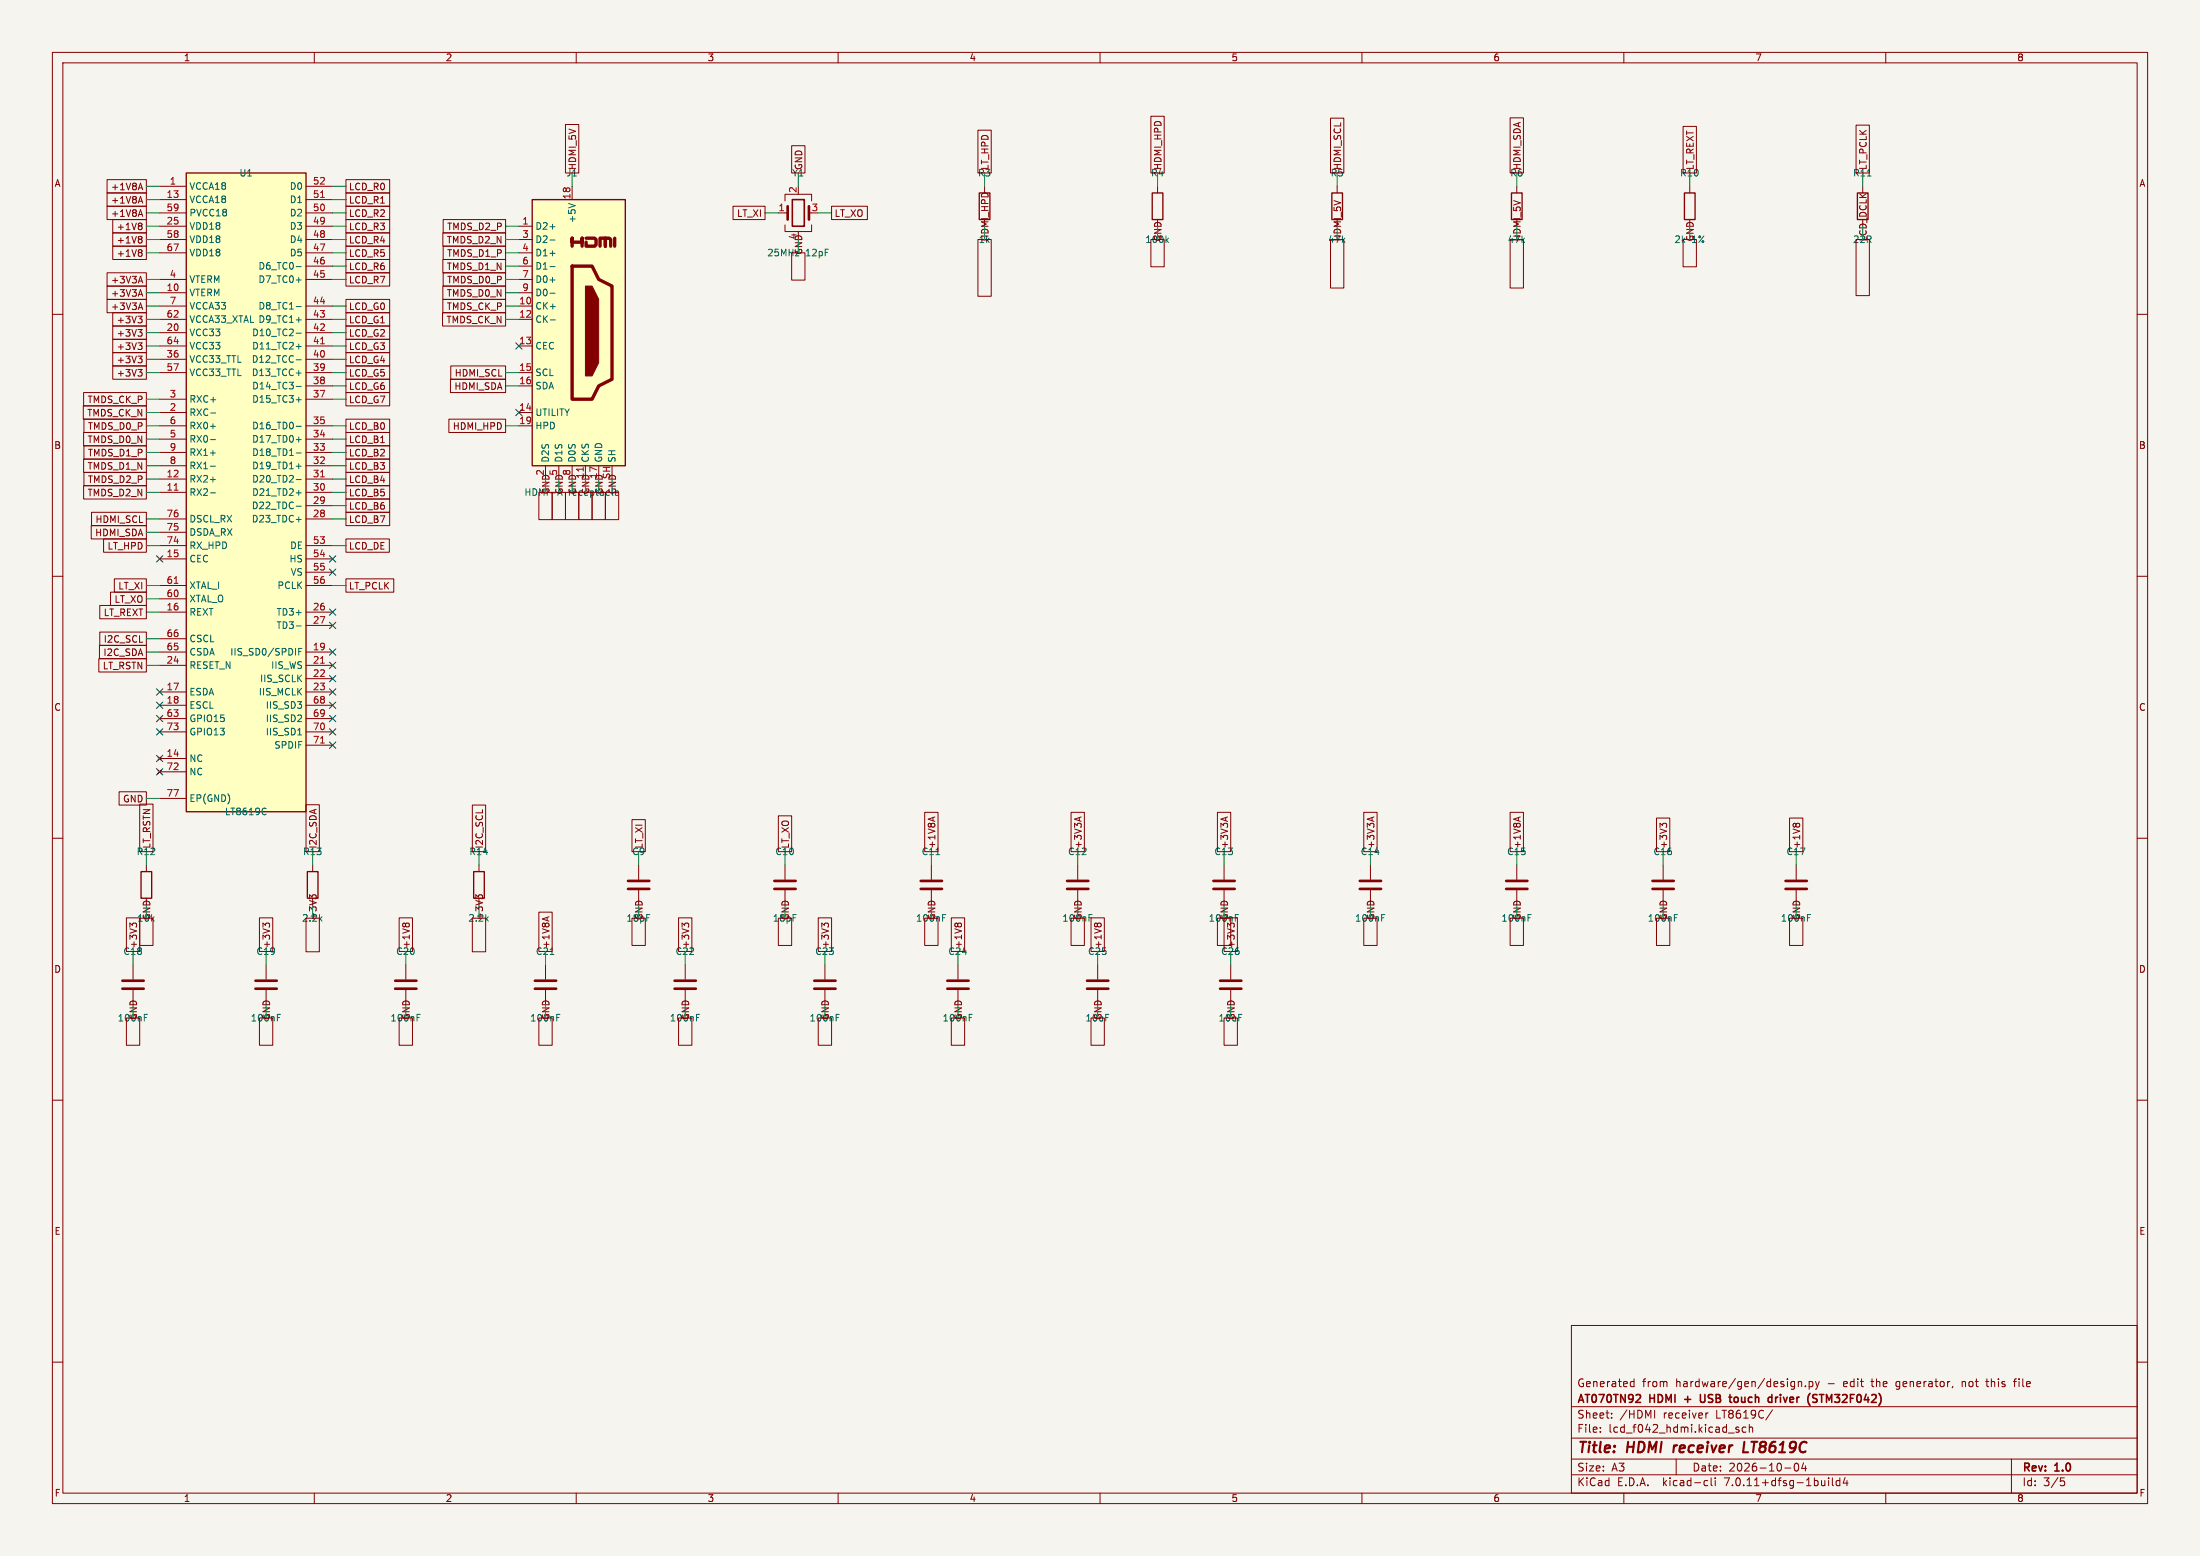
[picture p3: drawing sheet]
<svg xmlns="http://www.w3.org/2000/svg" width="420mm" height="297mm" viewBox="0 0 420 297" stroke-linecap="round" stroke-linejoin="round" font-family="sans-serif">
<path d="M0 0h420v297h-420z" fill="#f5f4ef" stroke="#f5f4ef" stroke-width=".19"/>
<g fill="none" stroke="#840000" stroke-width=".19">
<path d="M10 10h400v277h-400zM12 12h396v273h-396zM60 10v2M110 10v2M160 10v2M210 10v2M260 10v2M310 10v2M360 10v2M20.4 34.3h7.5v2.5h-7.5zM20.4 39.4h7.5v2.5h-7.5zM20.4 36.8h7.5v2.6h-7.5z"/>
<path d="M26.5 35.9h.6M26.5 38.4h.6M26.8 35l.4 1.2M26.8 37.5l.4 1.3M30.5 35.6h5.1M30.5 38.1h5.1M58.4 35.6h5.1M58.4 38.1h5.1M66 34.3h8.4v2.5h-8.4zM66 36.8h8.4v2.6h-8.4zM66 39.4h8.4v2.5h-8.4zM107.9 23.8h2.6v9.2h-2.6z"/>
<path d="M109.2 35.6v2.5M139.9 39.4h6.1v2.5h-6.1zM149.9 38.4v-1.3h5v1.3M151.1 27.8h2.6v5.2h-2.6zM158.7 39.4h6.9v2.5h-6.9zM186.7 24.9h2.5v8.1h-2.5zM188 35.6v1.2M219.7 22.2h2.6v10.8h-2.6zM221 35.6v1.2M254 22.6h2.5v10.4h-2.5zM255.3 35.6v1.2M288.3 22.5h2.5v10.5h-2.5z"/>
<path d="M289.6 35.6v1.2M321.3 24.1h2.5v8.9h-2.5zM322.6 35.6v1.2M354.3 23.9h2.6v9.1h-2.6zM355.6 35.6v1.2M10 60h2M20.4 57.1h7.5v2.6h-7.5zM20.4 52.1h7.5v2.5h-7.5zM20.4 54.6h7.5v2.6h-7.5zM21.5 59.7h6.4v2.5h-6.4zM21.5 41.9h6.4v2.6h-6.4zM21.5 44.4h6.4v2.6h-6.4z"/>
<path d="M21.5 47h6.4v2.5h-6.4zM26.5 58.7h.6M26.5 53.6h.6M26.5 40.9h.6M26.5 56.2h.6M26.8 57.8l.4 1.3M26.8 52.7l.4 1.3M26.8 40l.4 1.3M26.8 55.3l.4 1.3M26.9 42.6l.2 .2-.2 .3 .2 .3v.2l-.2 .3M26.9 45.1l.2 .3-.2 .3 .2 .2v.2l-.2 .3M26.9 47.7l.2 .2-.2 .3 .2 .2v.3l-.2 .2"/>
<path d="M30.5 40.6h5.1M30.5 43.2h5.1M30.5 58.4h5.1M30.5 45.7h5.1M30.5 48.3h5.1M30.5 53.3h5.1M30.5 55.9h5.1M58.4 40.6h5.1M58.4 43.2h5.1M58.4 58.4h5.1M58.4 45.7h5.1M58.4 48.3h5.1"/>
<path d="M58.4 50.8h5.1M58.4 53.3h5.1M66 49.5h8.4v2.6h-8.4zM66 52.1h8.4v2.5h-8.4zM66 57.1h8.4v2.6h-8.4zM66 59.7h8.4v2.5h-8.4zM66 47h8.4v2.5h-8.4zM66 41.9h8.4v2.6h-8.4zM66 44.4h8.4v2.6h-8.4zM84.5 59.7h12v2.5h-12zM84.5 44.4h12v2.6h-12zM84.5 49.5h12v2.6h-12z"/>
<path d="M84.5 54.6h12v2.6h-12zM84.5 57.1h12v2.6h-12zM84.6 41.9h11.9v2.6h-11.9zM84.6 52.1h11.9v2.5h-11.9zM84.6 47h11.9v2.5h-11.9zM99.1 43.2h2.5M99.1 58.4h2.5M99.1 45.7h2.5M99.1 48.3h2.5M99.1 50.8h2.5M99.1 53.3h2.5M99.1 55.9h2.5"/>
<path d="M148.6 40.6h1.8M149.9 42.9v1.3h5v-1.3M151.1 48.3h2.6v5.2h-2.6zM152.4 44.2v.3M186.7 45.7h2.5v10.8h-2.5zM219.7 45.7h2.6v5.2h-2.6zM254 45.7h2.5v9.3h-2.5zM288.3 45.7h2.5v9.3h-2.5zM321.3 45.7h2.5v5.2h-2.5zM354.3 45.7h2.6v10.7h-2.6zM408 60h2M15.9 77.5h12v2.5h-12z"/>
<path d="M16 74.9h11.9v2.6h-11.9zM21.5 62.2h6.4v2.6h-6.4zM21.5 64.8h6.4v2.5h-6.4zM21.5 67.3h6.4v2.6h-6.4zM21.5 69.8h6.4v2.6h-6.4zM26.3 60.4h.8l-.4 .4M26.3 62.9h.8l-.4 .5M26.3 65.4h.8l-.4 .5M26.3 68h.8l-.4 .5M26.3 70.5h.8l-.4 .5M26.9 60.8l.2 .3v.3l-.2 .2M26.9 63.4l.2 .2v.3l-.2 .3"/>
<path d="M26.9 65.9l.2 .3v.3l-.2 .2M26.9 68.5l.2 .2v.3l-.2 .3M26.9 71l.2 .2v.3l-.2 .3M30.5 61h5.1M30.5 66h5.1M30.5 78.7h5.1M30.5 71.1h5.1M30.5 63.5h5.1M30.5 76.2h5.1M30.5 68.6h5.1M58.4 61h5.1M58.4 66h5.1"/>
<path d="M58.4 71.1h5.1M58.4 73.7h5.1M58.4 63.5h5.1M58.4 76.2h5.1M58.4 68.6h5.1M66 62.2h8.4v2.6h-8.4zM66 64.8h8.4v2.5h-8.4zM66 67.3h8.4v2.6h-8.4zM66 69.8h8.4v2.6h-8.4zM66 72.4h8.4v2.5h-8.4zM66 74.9h8.4v2.6h-8.4zM86 72.4h10.5v2.5h-10.5z"/>
<path d="M86.1 69.8h10.4v2.6h-10.4zM99.1 61h2.5M99.1 66h2.5M99.1 78.7h2.5M99.1 71.1h2.5M99.1 73.7h2.5M16 92.7h11.9v2.6h-11.9zM16 87.6h11.9v2.6h-11.9zM16 82.5h11.9v2.6h-11.9zM16 85.1h11.9v2.5h-11.9zM16 90.2h11.9v2.5h-11.9zM16 80h11.9v2.6h-11.9z"/>
<path d="M17.5 97.8h10.4v2.5h-10.4zM30.5 81.3h5.1M30.5 94h5.1M30.5 91.4h5.1M30.5 99.1h5.1M30.5 88.9h5.1M30.5 86.4h5.1M30.5 83.8h5.1M58.4 81.3h5.1M58.4 94h5.1M58.4 91.4h5.1M58.4 99.1h5.1"/>
<path d="M58.4 96.5h5.1M58.4 88.9h5.1M58.4 86.4h5.1M58.4 83.8h5.1M66 80h8.4v2.6h-8.4zM66 82.5h8.4v2.6h-8.4zM66 97.8h8.4v2.5h-8.4zM66 85.1h8.4v2.5h-8.4zM66 95.2h8.4v2.6h-8.4zM66 92.7h8.4v2.6h-8.4zM66 87.6h8.4v2.6h-8.4zM66 90.2h8.4v2.5h-8.4z"/>
<path d="M85.7 80h10.8v2.6h-10.8zM99.1 81.3h2.5M102.9 94h2.5v5.2h-2.5zM104.1 88.9v2.5M105.4 94h2.6v5.2h-2.6zM106.7 88.9v2.5M107.9 94h2.6v5.2h-2.6zM109.2 88.9v2.5M110.5 94h2.5v5.2h-2.5zM111.8 88.9v2.5M113 94h2.6v5.2h-2.6zM114.3 88.9v2.5"/>
<path d="M115.6 94h2.5v5.2h-2.5zM10 110h2M17.4 100.3h10.5v2.6h-10.5zM19 115.6h8.9v2.5h-8.9zM19.8 102.9h8.1v2.5h-8.1zM21.1 113h6.8v2.6h-6.8zM21.8 110.5h6.1v2.5h-6.1zM30.5 106.7h5.1M30.5 116.8h5.1M30.5 104.1h5.1M30.5 111.8h5.1M30.5 114.3h5.1"/>
<path d="M30.5 101.6h5.1M58.4 106.7h5.1M58.4 116.8h5.1M58.4 119.4h5.1M58.4 104.1h5.1M58.4 109.2h5.1M58.4 111.8h5.1M66 110.5h9.2v2.5h-9.2zM66 102.9h8.3v2.5h-8.3zM408 110h2M18.9 125.7h9v2.6h-9zM19 123.2h8.9v2.5h-8.9z"/>
<path d="M19 120.6h8.9v2.6h-8.9zM30.5 132.1h5.1M30.5 134.6h5.1M30.5 124.5h5.1M30.5 127h5.1M30.5 137.2h5.1M30.5 121.9h5.1M30.5 139.7h5.1M58.4 132.1h5.1M58.4 134.6h5.1M58.4 124.5h5.1M58.4 127h5.1"/>
<path d="M58.4 129.5h5.1M58.4 137.2h5.1M58.4 139.7h5.1M10 160h2M22.7 151.1h5.2v2.6h-5.2zM26.7 153.5h2.5v9.1h-2.5zM30.1 144.4l.8 .8M30.1 146.9l.8 .8M30.5 144.8h5.1M30.5 147.3h5.1M30.5 152.4h5.1M30.9 144.4l-.8 .8"/>
<path d="M30.9 146.9l-.8 .8M58.4 153.6h2.6v9h-2.6zM58.4 142.2h5.1M90.2 153.7h2.5v8.9h-2.5zM120.6 156.4h2.6v6.2h-2.6zM148.6 155.7h2.5v6.9h-2.5zM176.5 155.1h2.6v7.5h-2.6zM178.1 156.1v.6M178.5 155.9l-1.3 .5M204.5 155.1h2.5v7.5h-2.5zM206 156.1v.6M206.4 155.9l-1.3 .5"/>
<path d="M232.4 155.1h2.6v7.5h-2.6zM234 156.1v.6M234.4 155.9l-1.3 .5M260.3 155.1h2.6v7.5h-2.6zM261.9 156.1v.6M262.3 155.9l-1.3 .5M288.3 155.1h2.5v7.5h-2.5zM289.9 156.1v.6M290.2 155.9l-1.2 .5M316.2 156.1h2.6v6.5h-2.6zM317.4 157.4l.2-.3h.3l.3 .3M317.4 157.6l-.5-.5v.8"/>
<path d="M341.6 156.1h2.6v6.5h-2.6zM342.3 157.4l.2-.3 .3 .3 .3-.3h.2l.3 .3M408 160h2M24.1 175.2h2.6v6.4h-2.6zM25.3 176.6l-.5-.4v.8M25.8 176.2h-.3l-.2 .2M26.7 175.3h2.5v5.2h-2.5zM27.9 165.1v1.3M49.5 175.2h2.6v6.4h-2.6zM50.7 176.4l.2-.2h.3l.3 .2M50.7 176.6l-.5-.4v.8M58.4 175.3h2.6v6.4h-2.6z"/>
<path d="M59.6 171.2l-.5-.4v.8M59.6 171l.2-.2h.3l.3 .2M59.7 165.1v1.3M76.2 175.2h2.5v6.4h-2.5zM76.9 176.4l.2-.2 .3 .2 .1-.1 .4-.1 .2 .2M90.2 175.3h2.5v6.4h-2.5zM91.3 171l.3-.2h.3l.2 .2M91.3 171.2l-.5-.4v.8M91.4 165.1v1.3M102.9 174.1h2.5v7.5h-2.5zM104.4 175.1v.6M104.8 175l-1.3 .4"/>
<path d="M120.6 175.3h2.6v5.2h-2.6zM121.9 165.1v2.8M121.9 169.9v2.8M129.5 175.2h2.6v6.4h-2.6zM130.7 176.4l.2-.2h.3l.3 .2M130.7 176.6l-.5-.4v.8M148.6 175.3h2.5v5.2h-2.5zM149.9 165.1v2.8M149.9 169.9v2.8M156.2 175.2h2.6v6.4h-2.6zM157.4 176.6l-.5-.4v.8M157.4 176.4l.2-.2h.3l.3 .2"/>
<path d="M176.5 175.3h2.6v5.2h-2.6zM177.8 165.1v2.8M177.8 169.9v2.8M181.6 175.2h2.6v6.4h-2.6zM182.3 176.4l.2-.2 .3 .2 .1-.1 .4-.1 .3 .2M204.5 175.3h2.5v5.2h-2.5zM205.7 165.1v2.8M205.7 169.9v2.8M208.3 175.2h2.5v6.4h-2.5zM209 176.4l.2-.2 .3 .2 .1-.1 .4-.1 .2 .2M232.4 175.3h2.6v5.2h-2.6zM233.7 175.2h2.5v6.4h-2.5z"/>
<path d="M233.7 165.1v2.8M233.7 169.9v2.8M234.4 176.2v.8M260.3 175.3h2.6v5.2h-2.6zM261.6 165.1v2.8M261.6 169.9v2.8M288.3 175.3h2.5v5.2h-2.5zM289.6 165.1v2.8M289.6 169.9v2.8M316.2 175.3h2.6v5.2h-2.6zM317.5 165.1v2.8M317.5 169.9v2.8"/>
<path d="M341.6 175.3h2.6v5.2h-2.6zM342.9 165.1v2.8M342.9 169.9v2.8M24.1 194.3h2.6v5.2h-2.6zM25.4 184.2v2.7M25.4 189v2.8M49.5 194.3h2.6v5.2h-2.6zM50.8 184.2v2.7M50.8 189v2.8M76.2 194.3h2.5v5.2h-2.5zM77.5 184.2v2.7M77.5 189v2.8"/>
<path d="M102.9 194.3h2.5v5.2h-2.5zM104.1 184.2v2.7M104.1 189v2.8M129.5 194.3h2.6v5.2h-2.6zM130.8 184.2v2.7M130.8 189v2.8M156.2 194.3h2.6v5.2h-2.6zM157.5 184.2v2.7M157.5 189v2.8M181.6 194.3h2.6v5.2h-2.6zM182.9 184.2v2.7M182.9 189v2.8"/>
<path d="M208.3 194.3h2.5v5.2h-2.5zM209.5 184.2v2.7M209.5 189v2.8M233.7 194.3h2.5v5.2h-2.5zM234.9 184.2v2.7M234.9 189v2.8M10 210h2M408 210h2M10 260h2M300 253h108v32h-108zM408 260h2M300 278.5h108"/>
<path d="M300 274.5h108M300 268.5h108M305.5 273.2v.2M305.5 272.5v.1M307.7 270.5v.2M307.7 269.8v.1M311.4 264.6h.5M311.4 263.8h.5M311.9 263.2v1.5M315.9 269.2v1.5M320 278.5v3M326.1 269.7l-.4 .1"/>
<path d="M331.9 272.5l-.3-.1-.2 .2v.2l.5 .2v.3h-.5M333.3 272.5l-.4-.1-.3 .3 .1 .6h.6M333.9 272.5l.3-.1 .3 .1 .1 .9M333.9 271.9v1.5M338.4 269.1l-1.3 1.9M342.7 279.4l.2-.1a.8 .8 0 0 1 .5 .7 .8 .8 0 0 1-.5 .8 1 1 0 0 1-.2-1.4zM343.3 263.8l.2-.1 .4 .1v.9M343.3 263.7v1M344.3 279.2l-.4 1.1h1M344.7 264.5v.2M344.7 279.8v1M345.4 263.8l.4-.1 .3 .3-.2 .6h-.5"/>
<path d="M345.4 263.7v1.5M346.6 263.7l.3 1M346.9 264.7l-.3 .5M347.3 263.7l-.4 1M372.8 264.6l-.1 .3M374.6 263.7v1M374.7 263.8h-.1M379.1 263.7h.6M379.3 263.2v1.3l.2 .2M384 278.5v6.5M384.4 263.7h.5M384.9 263.2l-.3 .2v1.3"/>
<path d="M60 285v2M110 285v2M160 285v2M210 285v2M260 285v2M300 281.5h108M310 285v2M325.6 282.6l.4 .1M326 283.5l-.4 .1M326.7 282.1v1.3l.2 .2M327.4 282.1v.1M327.4 282.6v1"/>
<path d="M340.7 280.2h1.2M349.1 282.1v.1M349.1 282.6v1M349.8 282.1v1.3l.2 .2M351.2 282.7l-.4-.1-.3 .3 .2 .6h.5M351.2 282.1v1.5M352.2 282l-.3 1.1h.9M352.6 282.6v1M360 285v2M393.4 282.1h.7M393.5 282.7h.4l.3 .2-.2 .6-.5 .1"/>
</g>
<path d="M319.6 275.9l-.2 1.3M333 275.2l-.2 2h.9" fill="none" stroke="#840000" stroke-width=".4"/>
<path d="M151.3 38.1h2.2v5.1h-2.2zM312.9 266.2l.3 .3-.1 .3-.8 .9h.9M324.6 266.2l.1 1.3 .2 .2 .4-.1M331.5 266.7l-.3 .1-.2 .2 .1 .5 .4 .2M339 266.7v1M339.4 266.7l-.3 .1-.1 .2M346.3 266.9l.5 .1 .1 .4-.3 .3h-.3M346.3 266.2l.6 .1M347.3 266.2h.9" fill="none" stroke="#840000" stroke-width=".3"/>
<g fill="none" stroke="#840000" stroke-width=".51">
<path d="M150.4 39.4v2.5M154.4 39.4v2.5M119.9 169.7h4.1M119.9 168.1h4.1M147.8 169.7h4.1M147.8 168.1h4.1M175.8 169.7h4M175.8 168.1h4M203.7 169.7h4.1M203.7 168.1h4.1M231.6 169.7h4.1M231.6 168.1h4.1"/>
<path d="M259.6 169.7h4.1M259.6 168.1h4.1M287.5 169.7h4.1M287.5 168.1h4.1M315.5 169.7h4M315.5 168.1h4M340.9 169.7h4M340.9 168.1h4M23.4 188.7h4M23.4 187.2h4M48.8 188.7h4M48.8 187.2h4"/>
<path d="M75.4 188.7h4.1M75.4 187.2h4.1M102.1 188.7h4.1M102.1 187.2h4.1M128.8 188.7h4M128.8 187.2h4M155.4 188.7h4.1M155.4 187.2h4.1M180.8 188.7h4.1M180.8 187.2h4.1M207.5 188.7h4.1M207.5 187.2h4.1"/>
<path d="M232.9 188.7h4.1M232.9 187.2h4.1"/>
</g>
<g fill="none" stroke="#006464" stroke-width=".19">
<path d="M108.5 38.8l1.3 .5M356.5 33.6h.7M56.5 50.9h1M56.5 53.4h1M56.5 58.5h1M105 43.3h1M105 45.8h1M105 48.4h1M105 50.9h1M105 53.4h1M105 56h1M222.7 45.8l.4 .5"/>
<path d="M223.1 45.5l-.5 .4M40.2 78.8h1M56.5 61.1h1M56.5 76.3h1M56.5 73.8h1M56.5 71.2h1M56.5 68.7h1M56.5 66.1h1M56.5 63.6h1M105.1 61.1h.9M40.2 94.1h.9M40.2 91.5h.9"/>
<path d="M40.2 89h.9M40.2 86.5h.9M40.2 83.9h.9M40.2 81.4h.9M56.5 94.1h1M56.5 91.5h1M56.5 99.2h1M56.5 96.6h1M56.5 89h1M56.5 86.5h1M56.5 83.9h1M56.5 81.4h1"/>
<path d="M110.8 94.6h.2M110.8 93.7h.2M115.8 94.5l.2 .1M116 93.7l-.2 .1M56.5 119.5h1M57 124.4h.4M57.6 123.8h-.6v1.2M50.6 154.2l.2 .2M50.8 155.4l-.2 .1M56.8 140.3h.8M178.7 163.1h.7M179.9 175.2h.5"/>
<path d="M179.9 174.6h.7M207.9 175.2h.4M207.9 174.6h.6M235.8 175.2h.5M235.8 174.6h.6M263.8 175.2h.4M263.8 174.6h.6M291.7 175.2h.4M291.7 174.6h.6M319.6 175.2h.5M319.6 174.6h.7M345 175.2h.5"/>
<path d="M345 174.6h.7M27.5 194.2h.5M27.5 193.6h.7M52.9 194.2h.5M52.9 193.6h.7M79.6 194.2h.4M79.6 193.6h.6M105 182.2h.7M106.3 194.2h.4M106.3 193.6h.6M133 194.2h.4M133 193.6h.6"/>
<path d="M159.6 194.2h.5M159.6 193.6h.6M185 194.2h.5M185 193.6h.6"/>
</g>
<path d="M35.6 33h22.8v121.9h-22.8zM101.6 38.1h17.8v50.8h-17.8zM186.9 36.8h2.1v5.1h-2.1zM220 36.8h2v5.1h-2zM254.3 36.8h2v5.1h-2zM288.5 36.8h2.1v5.1h-2.1zM321.6 36.8h2v5.1h-2zM354.6 36.8h2v5.1h-2zM26.9 166.4h2.1v5.1h-2.1zM58.7 166.4h2v5.1h-2zM90.4 166.4h2.1v5.1h-2.1z" fill="none" stroke="#840000" stroke-width=".25"/>
<g fill="#ffffc2" stroke="#ffffc2" stroke-width=".19">
<path d="M101.6 38.1h17.8v50.8h-17.8z"/>
<path d="M35.6 33h22.8v121.9h-22.8z"/>
</g>
<path d="M109.2 47v-1.5v.7h1.9v-.7v1.5M109.2 50.8h3.8l1.3 2.5 2.5 1.3v17.8l-2.5 1.3-1.3 2.5h-3.8zM111.9 45.5h1.6l.3 .2v1l-.3 .3h-1.6v-.8M114.6 47v-1.5h1v1.5v-1.5h.7l.3 .2v1.3M117.3 45.5v1.5" fill="none" stroke="#840000" stroke-width=".63"/>
<path d="M111.8 54.6h1.2l1.3 2.6v12l-1.3 2.6h-1.2z" fill="#840000" stroke="#840000" stroke-width=".19"/>
<path d="M61.2 37.7h.7M61.2 65.6h.7M33.3 93.6h.7M61.2 91h.7M111.3 89.2v.7M33.3 111.3h.7M61.2 126.6h.7M61.2 141.8h.7" fill="none" stroke="#a90000" stroke-width=".19"/>
<g fill="none" stroke="#009600" stroke-width=".19">
<path d="M27.9 38.1h2.6M27.9 35.6h2.6M63.5 38.1h2.5M63.5 35.6h2.5M109.2 33v2.6M152.4 33v2.6M188 33v2.6M221 33v2.6M255.3 33v2.6M289.6 33v2.6M322.6 33v2.6M355.6 33v2.6"/>
<path d="M27.9 55.9h2.6M27.9 40.6h2.6M27.9 43.2h2.6M27.9 45.7h2.6M27.9 58.4h2.6M27.9 53.3h2.6M27.9 48.3h2.6M63.5 40.6h2.5M63.5 43.2h2.5M63.5 45.7h2.5M63.5 58.4h2.5M63.5 53.3h2.5"/>
<path d="M63.5 48.3h2.5M63.5 50.8h2.5M96.5 55.9h2.6M96.5 43.2h2.6M96.5 45.7h2.6M96.5 58.4h2.6M96.5 53.3h2.6M96.5 48.3h2.6M96.5 50.8h2.6M146 40.6h2.6M156.2 40.6h2.5M27.9 71.1h2.6"/>
<path d="M27.9 66h2.6M27.9 78.7h2.6M27.9 76.2h2.6M27.9 68.6h2.6M27.9 61h2.6M27.9 63.5h2.6M63.5 71.1h2.5M63.5 66h2.5M63.5 76.2h2.5M63.5 68.6h2.5M63.5 61h2.5M63.5 63.5h2.5"/>
<path d="M63.5 73.7h2.5M96.5 71.1h2.6M96.5 61h2.6M96.5 73.7h2.6M27.9 91.4h2.6M27.9 94h2.6M27.9 81.3h2.6M27.9 83.8h2.6M27.9 86.4h2.6M27.9 88.9h2.6M27.9 99.1h2.6M63.5 91.4h2.5"/>
<path d="M63.5 94h2.5M63.5 81.3h2.5M63.5 83.8h2.5M63.5 86.4h2.5M63.5 88.9h2.5M63.5 96.5h2.5M63.5 99.1h2.5M96.5 81.3h2.6M27.9 111.8h2.6M27.9 104.1h2.6M27.9 116.8h2.6M27.9 114.3h2.6"/>
<path d="M27.9 101.6h2.6M63.5 111.8h2.5M63.5 104.1h2.5M27.9 127h2.6M27.9 124.5h2.6M27.9 121.9h2.6M27.9 152.4h2.6M27.9 162.6v2.5M59.7 162.6v2.5M91.4 162.6v2.5M121.9 162.6v2.5M149.9 162.6v2.5"/>
<path d="M177.8 162.6v2.5M205.7 162.6v2.5M233.7 162.6v2.5M261.6 162.6v2.5M289.6 162.6v2.5M317.5 162.6v2.5M342.9 162.6v2.5M25.4 181.6v2.6M50.8 181.6v2.6M77.5 181.6v2.6M104.1 181.6v2.6M130.8 181.6v2.6"/>
<path d="M157.5 181.6v2.6M182.9 181.6v2.6M209.5 181.6v2.6M234.9 181.6v2.6"/>
</g>
<g fill="none" stroke="#000084" stroke-width=".19">
<path d="M98.5 78.1l1.2 1.2M98.5 65.4l1.2 1.2M99.7 65.4l-1.2 1.2M99.7 78.1l-1.2 1.2M29.9 106.1l1.2 1.2M31.1 106.1l-1.2 1.2M62.9 118.8l1.2 1.2M62.9 116.2l1.2 1.2M62.9 106.1l1.2 1.2M62.9 108.6l1.2 1.2M64.1 106.1l-1.2 1.2M64.1 118.8l-1.2 1.2"/>
<path d="M64.1 116.2l-1.2 1.2M64.1 108.6l-1.2 1.2M29.9 136.6l1.2 1.2M29.9 139.1l1.2 1.2M29.9 131.5l1.2 1.2M29.9 134l1.2 1.2M31.1 136.6l-1.2 1.2M31.1 139.1l-1.2 1.2M31.1 131.5l-1.2 1.2M31.1 134l-1.2 1.2M62.9 139.1l1.2 1.2M62.9 136.6l1.2 1.2"/>
<path d="M62.9 134l1.2 1.2M62.9 131.5l1.2 1.2M62.9 128.9l1.2 1.2M62.9 126.4l1.2 1.2M62.9 123.9l1.2 1.2M64.1 139.1l-1.2 1.2M64.1 136.6l-1.2 1.2M64.1 134l-1.2 1.2M64.1 131.5l-1.2 1.2M64.1 128.9l-1.2 1.2M64.1 126.4l-1.2 1.2M64.1 123.9l-1.2 1.2"/>
<path d="M29.9 144.2l1.2 1.2M29.9 146.7l1.2 1.2M31.1 144.2l-1.2 1.2M31.1 146.7l-1.2 1.2M62.9 141.6l1.2 1.2M64.1 141.6l-1.2 1.2"/>
</g>
<g font-size="2.8" fill="#840000">
<text x="301" y="277.9">Title:</text>
<text x="310.6" y="277.9">HDMI</text>
<text x="320.3" y="277.9">receiver</text>
<text x="334.4" y="277.9">LT8619C</text>
</g>
<g font-size="2.1" fill="#840000">
<text x="301" y="268.2">AT070TN92</text>
<text x="301" y="265">Generated</text>
<text x="313.5" y="265">from</text>
<text x="315" y="268.2">HDMI</text>
<text x="319.9" y="265">hardware/gen/design.py</text>
<text x="322.3" y="268.2">+</text>
<text x="325.9" y="268.2">USB</text>
<text x="332.1" y="268.2">touch</text>
<text x="340.1" y="268.2">driver</text>
<text x="348.2" y="268.2">(STM32F042)</text>
<text x="349" y="265">-</text>
<text x="352.2" y="265">edit</text>
<text x="357.7" y="265">the</text>
<text x="362.5" y="265">generator,</text>
<text x="375.2" y="265">not</text>
<text x="380.1" y="265">this</text>
<text x="385.5" y="265">file</text>
<text x="301" y="273.7">File:</text>
<text x="301" y="271">Sheet:</text>
<text x="307.1" y="273.7">lcd_f042_hdmi.kicad_sch</text>
<text x="309.2" y="271">/HDMI</text>
<text x="317.6" y="271">receiver</text>
<text x="327.7" y="271">LT8619C/</text>
<text x="301" y="281.1">Size:</text>
<text x="307.6" y="281.1">A3</text>
<text x="323" y="281.1">Date:</text>
<text x="330" y="281.1">2026-10-04</text>
<text x="386" y="281.3">Rev:</text>
<text x="392.4" y="281.3">1.0</text>
<text x="301" y="283.9">KiCad</text>
<text x="308.7" y="283.9">E.D.A.</text>
<text x="317.6" y="283.9">kicad-cli</text>
<text x="329.5" y="283.9">7.0.11+dfsg-1build4</text>
<text x="386" y="283.9">Id:</text>
<text x="390.1" y="283.9">3/5</text>
</g>
<g font-size="1.8" fill="#840000">
<text x="35" y="11.9">1</text>
<text x="85" y="11.9">2</text>
<text x="135" y="11.9">3</text>
<text x="185" y="11.9">4</text>
<text x="235" y="11.9">5</text>
<text x="285" y="11.9">6</text>
<text x="335" y="11.9">7</text>
<text x="385" y="11.9">8</text>
<text x="10.3" y="35.9">A</text>
<text x="108" y="33.9">J1</text>
<text x="110.2" y="32.5" transform="rotate(-90 110.2 32.5)">HDMI_5V</text>
<text x="151.1" y="33.9">Y1</text>
<text x="153.4" y="32.5" transform="rotate(-90 153.4 32.5)">GND</text>
<text x="186.6" y="33.9">R3</text>
<text x="188.9" y="32.5" transform="rotate(-90 188.9 32.5)">LT_HPD</text>
<text x="219.6" y="33.9">R4</text>
<text x="221.9" y="32.5" transform="rotate(-90 221.9 32.5)">HDMI_HPD</text>
<text x="253.9" y="33.9">R5</text>
<text x="256.2" y="32.5" transform="rotate(-90 256.2 32.5)">HDMI_SCL</text>
<text x="288.2" y="33.9">R6</text>
<text x="290.5" y="32.5" transform="rotate(-90 290.5 32.5)">HDMI_SDA</text>
<text x="320.6" y="33.9">R10</text>
<text x="323.5" y="32.5" transform="rotate(-90 323.5 32.5)">LT_REXT</text>
<text x="353.7" y="33.9">R11</text>
<text x="356.6" y="32.5" transform="rotate(-90 356.6 32.5)">LT_PCLK</text>
<text x="408.3" y="35.9">A</text>
<text x="21.1" y="36.5">+1V8A</text>
<text x="21.1" y="41.6">+1V8A</text>
<text x="21.1" y="39.1">+1V8A</text>
<text x="66.5" y="36.5">LCD_R0</text>
<text x="66.5" y="39.1">LCD_R1</text>
<text x="66.5" y="41.6">LCD_R2</text>
<text x="140.6" y="41.6">LT_XI</text>
<text x="159.2" y="41.6">LT_XO</text>
<text x="22.2" y="44.1">+1V8</text>
<text x="22.2" y="46.7">+1V8</text>
<text x="66.5" y="44.1">LCD_R3</text>
<text x="66.5" y="46.7">LCD_R4</text>
<text x="85.2" y="46.7">TMDS_D2_N</text>
<text x="85.3" y="44.1">TMDS_D2_P</text>
<text x="152.1" y="45.8" transform="rotate(-90 152.1 45.8)">4</text>
<text x="186.7" y="46.6">1k</text>
<text x="218.5" y="46.6">100k</text>
<text x="253.4" y="46.6">47k</text>
<text x="287.7" y="46.6">47k</text>
<text x="319.5" y="46.6">2k</text>
<text x="323" y="46.6">1%</text>
<text x="353.7" y="46.6">22R</text>
<text x="22.2" y="49.2">+1V8</text>
<text x="66.5" y="51.8">LCD_R6</text>
<text x="66.5" y="49.2">LCD_R5</text>
<text x="85.2" y="51.8">TMDS_D1_N</text>
<text x="85.3" y="49.2">TMDS_D1_P</text>
<text x="21.1" y="59.4">+3V3A</text>
<text x="21.1" y="54.3">+3V3A</text>
<text x="21.1" y="56.8">+3V3A</text>
<text x="66.5" y="54.3">LCD_R7</text>
<text x="66.5" y="59.4">LCD_G0</text>
<text x="85.2" y="56.8">TMDS_D0_N</text>
<text x="85.2" y="59.4">TMDS_CK_P</text>
<text x="85.3" y="54.3">TMDS_D0_P</text>
<text x="22.2" y="61.9">+3V3</text>
<text x="22.2" y="64.5">+3V3</text>
<text x="66.5" y="61.9">LCD_G1</text>
<text x="66.5" y="64.5">LCD_G2</text>
<text x="85.1" y="61.9">TMDS_CK_N</text>
<text x="22.2" y="67">+3V3</text>
<text x="22.2" y="69.5">+3V3</text>
<text x="66.5" y="67">LCD_G3</text>
<text x="66.5" y="69.5">LCD_G4</text>
<text x="16.6" y="77.2">TMDS_CK_P</text>
<text x="22.2" y="72.1">+3V3</text>
<text x="66.5" y="72.1">LCD_G5</text>
<text x="66.5" y="74.6">LCD_G6</text>
<text x="66.5" y="77.2">LCD_G7</text>
<text x="86.6" y="74.6">HDMI_SDA</text>
<text x="86.7" y="72.1">HDMI_SCL</text>
<text x="16.6" y="79.7">TMDS_CK_N</text>
<text x="16.7" y="82.2">TMDS_D0_P</text>
<text x="66.5" y="82.2">LCD_B0</text>
<text x="86.3" y="82.2">HDMI_HPD</text>
<text x="10.3" y="85.9">B</text>
<text x="16.6" y="89.9">TMDS_D1_N</text>
<text x="16.6" y="84.8">TMDS_D0_N</text>
<text x="16.7" y="87.3">TMDS_D1_P</text>
<text x="66.5" y="84.8">LCD_B1</text>
<text x="66.5" y="87.3">LCD_B2</text>
<text x="66.5" y="89.9">LCD_B3</text>
<text x="408.2" y="85.9">B</text>
<text x="16.6" y="94.9">TMDS_D2_N</text>
<text x="16.7" y="92.4">TMDS_D2_P</text>
<text x="66.5" y="94.9">LCD_B5</text>
<text x="66.5" y="92.4">LCD_B4</text>
<text x="103.9" y="90.9" transform="rotate(-90 103.9 90.9)">2</text>
<text x="106.4" y="90.9" transform="rotate(-90 106.4 90.9)">5</text>
<text x="109" y="90.9" transform="rotate(-90 109 90.9)">8</text>
<text x="111.5" y="91.5" transform="rotate(-90 111.5 91.5)">11</text>
<text x="114" y="91.5" transform="rotate(-90 114 91.5)">17</text>
<text x="116.6" y="91.5" transform="rotate(-90 116.6 91.5)">SH</text>
<text x="18.1" y="100">HDMI_SCL</text>
<text x="66.5" y="100">LCD_B7</text>
<text x="66.5" y="97.5">LCD_B6</text>
<text x="18.1" y="102.6">HDMI_SDA</text>
<text x="20.4" y="105.1">LT_HPD</text>
<text x="66.5" y="105.1">LCD_DE</text>
<text x="22.5" y="112.7">LT_XI</text>
<text x="66.5" y="112.7">LT_PCLK</text>
<text x="19.7" y="117.8">LT_REXT</text>
<text x="21.8" y="115.3">LT_XO</text>
<text x="19.6" y="125.4">I2C_SDA</text>
<text x="19.7" y="122.9">I2C_SCL</text>
<text x="19.5" y="128">LT_RSTN</text>
<text x="10.3" y="135.9">C</text>
<text x="408.2" y="135.9">C</text>
<text x="23.4" y="153.4">GND</text>
<text x="26" y="163.4">R12</text>
<text x="28.9" y="162.1" transform="rotate(-90 28.9 162.1)">LT_RSTN</text>
<text x="57.7" y="163.4">R13</text>
<text x="60.6" y="162.1" transform="rotate(-90 60.6 162.1)">I2C_SDA</text>
<text x="89.5" y="163.4">R14</text>
<text x="92.4" y="162.1" transform="rotate(-90 92.4 162.1)">I2C_SCL</text>
<text x="120.6" y="163.4">C9</text>
<text x="122.9" y="162.1" transform="rotate(-90 122.9 162.1)">LT_XI</text>
<text x="147.9" y="163.4">C10</text>
<text x="150.8" y="162.1" transform="rotate(-90 150.8 162.1)">LT_XO</text>
<text x="178.8" y="162.1" transform="rotate(-90 178.8 162.1)">+1V8A</text>
<text x="206.7" y="162.1" transform="rotate(-90 206.7 162.1)">+3V3A</text>
<text x="234.6" y="162.1" transform="rotate(-90 234.6 162.1)">+3V3A</text>
<text x="262.6" y="162.1" transform="rotate(-90 262.6 162.1)">+3V3A</text>
<text x="290.5" y="162.1" transform="rotate(-90 290.5 162.1)">+1V8A</text>
<text x="318.5" y="162.1" transform="rotate(-90 318.5 162.1)">+3V3</text>
<text x="343.9" y="162.1" transform="rotate(-90 343.9 162.1)">+1V8</text>
<text x="26.1" y="176.1">10k</text>
<text x="57.6" y="176.1">2.2k</text>
<text x="89.3" y="176.1">2.2k</text>
<text x="230.6" y="176.1">100nF</text>
<text x="10.3" y="185.9">D</text>
<text x="26.4" y="181.1" transform="rotate(-90 26.4 181.1)">+3V3</text>
<text x="51.8" y="181.1" transform="rotate(-90 51.8 181.1)">+3V3</text>
<text x="78.4" y="181.1" transform="rotate(-90 78.4 181.1)">+1V8</text>
<text x="105.1" y="181.1" transform="rotate(-90 105.1 181.1)">+1V8A</text>
<text x="131.8" y="181.1" transform="rotate(-90 131.8 181.1)">+3V3</text>
<text x="158.4" y="181.1" transform="rotate(-90 158.4 181.1)">+3V3</text>
<text x="183.8" y="181.1" transform="rotate(-90 183.8 181.1)">+1V8</text>
<text x="210.5" y="181.1" transform="rotate(-90 210.5 181.1)">+1V8</text>
<text x="235.9" y="181.1" transform="rotate(-90 235.9 181.1)">+3V3</text>
<text x="408.2" y="185.9">D</text>
<text x="207.1" y="195.2">10uF</text>
<text x="232.5" y="195.2">10uF</text>
<text x="10.3" y="235.9">E</text>
<text x="408.3" y="235.9">E</text>
<text x="10.3" y="285.9">F</text>
<text x="35" y="286.9">1</text>
<text x="85" y="286.9">2</text>
<text x="135" y="286.9">3</text>
<text x="185" y="286.9">4</text>
<text x="235" y="286.9">5</text>
<text x="285" y="286.9">6</text>
<text x="335" y="286.9">7</text>
<text x="385" y="286.9">8</text>
<text x="408.3" y="285.9">F</text>
</g>
<g font-size="1.8" fill="#a90000">
<text x="32.3" y="35.3">1</text>
<text x="59.6" y="35.3">52</text>
<text x="31.7" y="37.8">13</text>
<text x="31.7" y="40.4">59</text>
<text x="59.6" y="40.4">50</text>
<text x="59.6" y="37.8">51</text>
<text x="109" y="38.1" transform="rotate(-90 109 38.1)">18</text>
<text x="148.5" y="40.4">1</text>
<text x="152.1" y="36.9" transform="rotate(-90 152.1 36.9)">2</text>
<text x="154.9" y="40.4">3</text>
<text x="31.7" y="42.9">25</text>
<text x="31.7" y="45.5">58</text>
<text x="59.6" y="45.5">48</text>
<text x="59.6" y="42.9">49</text>
<text x="99.6" y="42.9">1</text>
<text x="99.6" y="45.5">3</text>
<text x="31.7" y="48">67</text>
<text x="32.3" y="53.1">4</text>
<text x="59.6" y="53.1">45</text>
<text x="59.6" y="50.5">46</text>
<text x="59.6" y="48">47</text>
<text x="99.6" y="48">4</text>
<text x="99.6" y="50.5">6</text>
<text x="99.6" y="53.1">7</text>
<text x="31.7" y="55.6">10</text>
<text x="32.3" y="58.2">7</text>
<text x="59.6" y="58.2">44</text>
<text x="99" y="58.2">10</text>
<text x="99.6" y="55.6">9</text>
<text x="31.7" y="63.2">20</text>
<text x="31.7" y="60.7">62</text>
<text x="31.7" y="65.8">64</text>
<text x="59.6" y="65.8">41</text>
<text x="59.6" y="63.2">42</text>
<text x="59.6" y="60.7">43</text>
<text x="99" y="60.7">12</text>
<text x="99" y="65.8">13</text>
<text x="31.7" y="68.3">36</text>
<text x="31.7" y="70.9">57</text>
<text x="59.6" y="70.9">39</text>
<text x="59.6" y="68.3">40</text>
<text x="99" y="70.9">15</text>
<text x="32.3" y="75.9">3</text>
<text x="59.6" y="75.9">37</text>
<text x="59.6" y="73.4">38</text>
<text x="99" y="73.4">16</text>
<text x="32.3" y="78.5">2</text>
<text x="32.3" y="83.6">5</text>
<text x="32.3" y="81">6</text>
<text x="59.6" y="83.6">34</text>
<text x="59.6" y="81">35</text>
<text x="99" y="78.5">14</text>
<text x="99" y="81">19</text>
<text x="32.3" y="88.6">8</text>
<text x="32.3" y="86.1">9</text>
<text x="59.6" y="88.6">32</text>
<text x="59.6" y="86.1">33</text>
<text x="31.7" y="93.7">11</text>
<text x="31.7" y="91.2">12</text>
<text x="59.6" y="93.7">30</text>
<text x="59.6" y="91.2">31</text>
<text x="31.7" y="101.3">75</text>
<text x="31.7" y="98.8">76</text>
<text x="59.6" y="98.8">28</text>
<text x="59.6" y="96.3">29</text>
<text x="31.7" y="106.4">15</text>
<text x="31.7" y="103.9">74</text>
<text x="59.6" y="103.9">53</text>
<text x="59.6" y="106.4">54</text>
<text x="31.7" y="111.5">61</text>
<text x="59.6" y="109">55</text>
<text x="59.6" y="111.5">56</text>
<text x="31.7" y="116.6">16</text>
<text x="31.7" y="114">60</text>
<text x="59.6" y="116.6">26</text>
<text x="59.6" y="119.1">27</text>
<text x="31.7" y="124.2">65</text>
<text x="31.7" y="121.7">66</text>
<text x="59.6" y="124.2">19</text>
<text x="31.7" y="131.8">17</text>
<text x="31.7" y="126.7">24</text>
<text x="59.6" y="126.7">21</text>
<text x="59.6" y="129.3">22</text>
<text x="59.6" y="131.8">23</text>
<text x="31.7" y="134.4">18</text>
<text x="31.7" y="136.9">63</text>
<text x="59.6" y="134.4">68</text>
<text x="59.6" y="136.9">69</text>
<text x="31.7" y="139.4">73</text>
<text x="59.6" y="139.4">70</text>
<text x="59.6" y="142">71</text>
<text x="31.7" y="144.5">14</text>
<text x="31.7" y="147.1">72</text>
<text x="31.7" y="152.1">77</text>
</g>
<g font-size="1.8" fill="#006464">
<text x="45.6" y="33.9">U1</text>
<text x="36.1" y="36.4">VCCA18</text>
<text x="36.1" y="39">VCCA18</text>
<text x="36.1" y="41.5">PVCC18</text>
<text x="55.2" y="41.5">D2</text>
<text x="55.2" y="39">D1</text>
<text x="55.2" y="36.4">D0</text>
<text x="36.1" y="44">VDD18</text>
<text x="36.1" y="46.6">VDD18</text>
<text x="55.2" y="46.6">D4</text>
<text x="55.2" y="44">D3</text>
<text x="102.1" y="44">D2+</text>
<text x="102.1" y="46.6">D2-</text>
<text x="110.1" y="42.7" transform="rotate(-90 110.1 42.7)">+5V</text>
<text x="36.1" y="49.1">VDD18</text>
<text x="49.2" y="51.7">D6_TC0-</text>
<text x="55.2" y="49.1">D5</text>
<text x="102.1" y="49.1">D1+</text>
<text x="102.1" y="51.7">D1-</text>
<text x="146.4" y="49.1">25MHz</text>
<text x="153.8" y="49.1">12pF</text>
<text x="36.1" y="56.7">VTERM</text>
<text x="36.1" y="54.2">VTERM</text>
<text x="36.1" y="59.3">VCCA33</text>
<text x="49.2" y="59.3">D8_TC1-</text>
<text x="49.2" y="54.2">D7_TC0+</text>
<text x="102.1" y="59.3">CK+</text>
<text x="102.1" y="54.2">D0+</text>
<text x="102.1" y="56.7">D0-</text>
<text x="36.1" y="64.4">VCC33</text>
<text x="36.1" y="61.8">VCCA33_XTAL D9_TC1+</text>
<text x="48" y="64.4">D10_TC2-</text>
<text x="102.1" y="61.8">CK-</text>
<text x="36.1" y="69.4">VCC33_TTL</text>
<text x="36.1" y="72">VCC33_TTL</text>
<text x="36.1" y="66.9">VCC33</text>
<text x="48" y="72">D13_TCC+</text>
<text x="48" y="69.4">D12_TCC-</text>
<text x="48" y="66.9">D11_TC2+</text>
<text x="102.1" y="66.9">CEC</text>
<text x="102.1" y="72">SCL</text>
<text x="36.1" y="77.1">RXC+</text>
<text x="48" y="77.1">D15_TC3+</text>
<text x="48" y="74.5">D14_TC3-</text>
<text x="102.1" y="74.5">SDA</text>
<text x="36.1" y="79.6">RXC-</text>
<text x="36.1" y="82.1">RX0+</text>
<text x="48" y="82.1">D16_TD0-</text>
<text x="102.1" y="79.6">UTILITY</text>
<text x="102.1" y="82.1">HPD</text>
<text x="36.1" y="84.7">RX0-</text>
<text x="36.1" y="89.8">RX1-</text>
<text x="36.1" y="87.2">RX1+</text>
<text x="48" y="89.8">D19_TD1+</text>
<text x="48" y="87.2">D18_TD1-</text>
<text x="48" y="84.7">D17_TD0+</text>
<text x="105" y="88.4" transform="rotate(-90 105 88.4)">D2S</text>
<text x="107.5" y="88.4" transform="rotate(-90 107.5 88.4)">D1S</text>
<text x="110.1" y="88.4" transform="rotate(-90 110.1 88.4)">D0S</text>
<text x="112.6" y="88.4" transform="rotate(-90 112.6 88.4)">CKS</text>
<text x="115.2" y="88.4" transform="rotate(-90 115.2 88.4)">GND</text>
<text x="117.7" y="88.4" transform="rotate(-90 117.7 88.4)">SH</text>
<text x="36.1" y="94.8">RX2-</text>
<text x="36.1" y="92.3">RX2+</text>
<text x="48" y="94.8">D21_TD2+</text>
<text x="48" y="92.3">D20_TD2-</text>
<text x="100" y="94.8">HDMI-A</text>
<text x="36.1" y="99.9">DSCL_RX</text>
<text x="48" y="99.9">D23_TDC+</text>
<text x="48" y="97.4">D22_TDC-</text>
<text x="36.1" y="107.5">CEC</text>
<text x="36.1" y="105">RX_HPD</text>
<text x="36.1" y="102.5">DSDA_RX</text>
<text x="55.2" y="107.5">HS</text>
<text x="55.3" y="105">DE</text>
<text x="36.1" y="112.6">XTAL_I</text>
<text x="52.9" y="112.6">PCLK</text>
<text x="55.4" y="110.1">VS</text>
<text x="36.1" y="117.7">REXT</text>
<text x="36.1" y="115.2">XTAL_O</text>
<text x="52.7" y="117.7">TD3+</text>
<text x="36.1" y="125.3">CSDA</text>
<text x="36.1" y="122.8">CSCL</text>
<text x="43.9" y="125.3">IIS_SD0/SPDIF</text>
<text x="52.7" y="120.2">TD3-</text>
<text x="36.1" y="127.9">RESET_N</text>
<text x="49.5" y="130.4">IIS_SCLK</text>
<text x="51.7" y="127.9">IIS_WS</text>
<text x="36.1" y="132.9">ESDA</text>
<text x="36.1" y="135.5">ESCL</text>
<text x="49.3" y="132.9">IIS_MCLK</text>
<text x="50.6" y="135.5">IIS_SD3</text>
<text x="36.1" y="138">GPIO15</text>
<text x="36.1" y="140.6">GPIO13</text>
<text x="50.6" y="138">IIS_SD2</text>
<text x="50.6" y="140.6">IIS_SD1</text>
<text x="52.3" y="143.1">SPDIF</text>
<text x="36.1" y="145.6">NC</text>
<text x="36.1" y="148.2">NC</text>
<text x="36.1" y="153.3">EP(GND)</text>
<text x="42.8" y="155.8">LT8619C</text>
<text x="175.9" y="163.4">C11</text>
<text x="203.8" y="163.4">C12</text>
<text x="231.7" y="163.4">C13</text>
<text x="259.7" y="163.4">C14</text>
<text x="287.6" y="163.4">C15</text>
<text x="315.6" y="163.4">C16</text>
<text x="341" y="163.4">C17</text>
<text x="119.5" y="176.1">18pF</text>
<text x="147.4" y="176.1">18pF</text>
<text x="174.8" y="176.1">100nF</text>
<text x="202.7" y="176.1">100nF</text>
<text x="258.6" y="176.1">100nF</text>
<text x="286.5" y="176.1">100nF</text>
<text x="314.5" y="176.1">100nF</text>
<text x="339.9" y="176.1">100nF</text>
<text x="23.5" y="182.5">C18</text>
<text x="48.9" y="182.5">C19</text>
<text x="75.5" y="182.5">C20</text>
<text x="102.2" y="182.5">C21</text>
<text x="128.9" y="182.5">C22</text>
<text x="155.5" y="182.5">C23</text>
<text x="180.9" y="182.5">C24</text>
<text x="207.6" y="182.5">C25</text>
<text x="233" y="182.5">C26</text>
<text x="22.4" y="195.2">100nF</text>
<text x="47.8" y="195.2">100nF</text>
<text x="74.4" y="195.2">100nF</text>
<text x="101.1" y="195.2">100nF</text>
<text x="127.8" y="195.2">100nF</text>
<text x="154.4" y="195.2">100nF</text>
<text x="179.8" y="195.2">100nF</text>
</g>
<g font-size="1.8" fill="#009600">
<text x="188.9" y="46.2" transform="rotate(-90 188.9 46.2)">HDMI_HPD</text>
<text x="221.9" y="46.2" transform="rotate(-90 221.9 46.2)">GND</text>
<text x="256.2" y="46.2" transform="rotate(-90 256.2 46.2)">HDMI_5V</text>
<text x="290.5" y="46.2" transform="rotate(-90 290.5 46.2)">HDMI_5V</text>
<text x="323.5" y="46.2" transform="rotate(-90 323.5 46.2)">GND</text>
<text x="356.6" y="46.2" transform="rotate(-90 356.6 46.2)">LCD_DCLK</text>
<text x="153.4" y="48.7" transform="rotate(-90 153.4 48.7)">GND</text>
<text x="105.1" y="94.5" transform="rotate(-90 105.1 94.5)">GND</text>
<text x="107.6" y="94.5" transform="rotate(-90 107.6 94.5)">GND</text>
<text x="110.2" y="94.5" transform="rotate(-90 110.2 94.5)">GND</text>
<text x="112.7" y="94.5" transform="rotate(-90 112.7 94.5)">GND</text>
<text x="115.3" y="94.5" transform="rotate(-90 115.3 94.5)">GND</text>
<text x="117.8" y="94.5" transform="rotate(-90 117.8 94.5)">GND</text>
<text x="28.9" y="175.7" transform="rotate(-90 28.9 175.7)">GND</text>
<text x="60.6" y="175.7" transform="rotate(-90 60.6 175.7)">+3V3</text>
<text x="92.4" y="175.7" transform="rotate(-90 92.4 175.7)">+3V3</text>
<text x="122.9" y="175.7" transform="rotate(-90 122.9 175.7)">GND</text>
<text x="150.8" y="175.7" transform="rotate(-90 150.8 175.7)">GND</text>
<text x="178.8" y="175.7" transform="rotate(-90 178.8 175.7)">GND</text>
<text x="206.7" y="175.7" transform="rotate(-90 206.7 175.7)">GND</text>
<text x="234.6" y="175.7" transform="rotate(-90 234.6 175.7)">GND</text>
<text x="262.6" y="175.7" transform="rotate(-90 262.6 175.7)">GND</text>
<text x="290.5" y="175.7" transform="rotate(-90 290.5 175.7)">GND</text>
<text x="318.5" y="175.7" transform="rotate(-90 318.5 175.7)">GND</text>
<text x="343.9" y="175.7" transform="rotate(-90 343.9 175.7)">GND</text>
<text x="26.4" y="194.8" transform="rotate(-90 26.4 194.8)">GND</text>
<text x="51.8" y="194.8" transform="rotate(-90 51.8 194.8)">GND</text>
<text x="78.4" y="194.8" transform="rotate(-90 78.4 194.8)">GND</text>
<text x="105.1" y="194.8" transform="rotate(-90 105.1 194.8)">GND</text>
<text x="131.8" y="194.8" transform="rotate(-90 131.8 194.8)">GND</text>
<text x="158.4" y="194.8" transform="rotate(-90 158.4 194.8)">GND</text>
<text x="183.8" y="194.8" transform="rotate(-90 183.8 194.8)">GND</text>
<text x="210.5" y="194.8" transform="rotate(-90 210.5 194.8)">GND</text>
<text x="235.9" y="194.8" transform="rotate(-90 235.9 194.8)">GND</text>
</g>
</svg>
